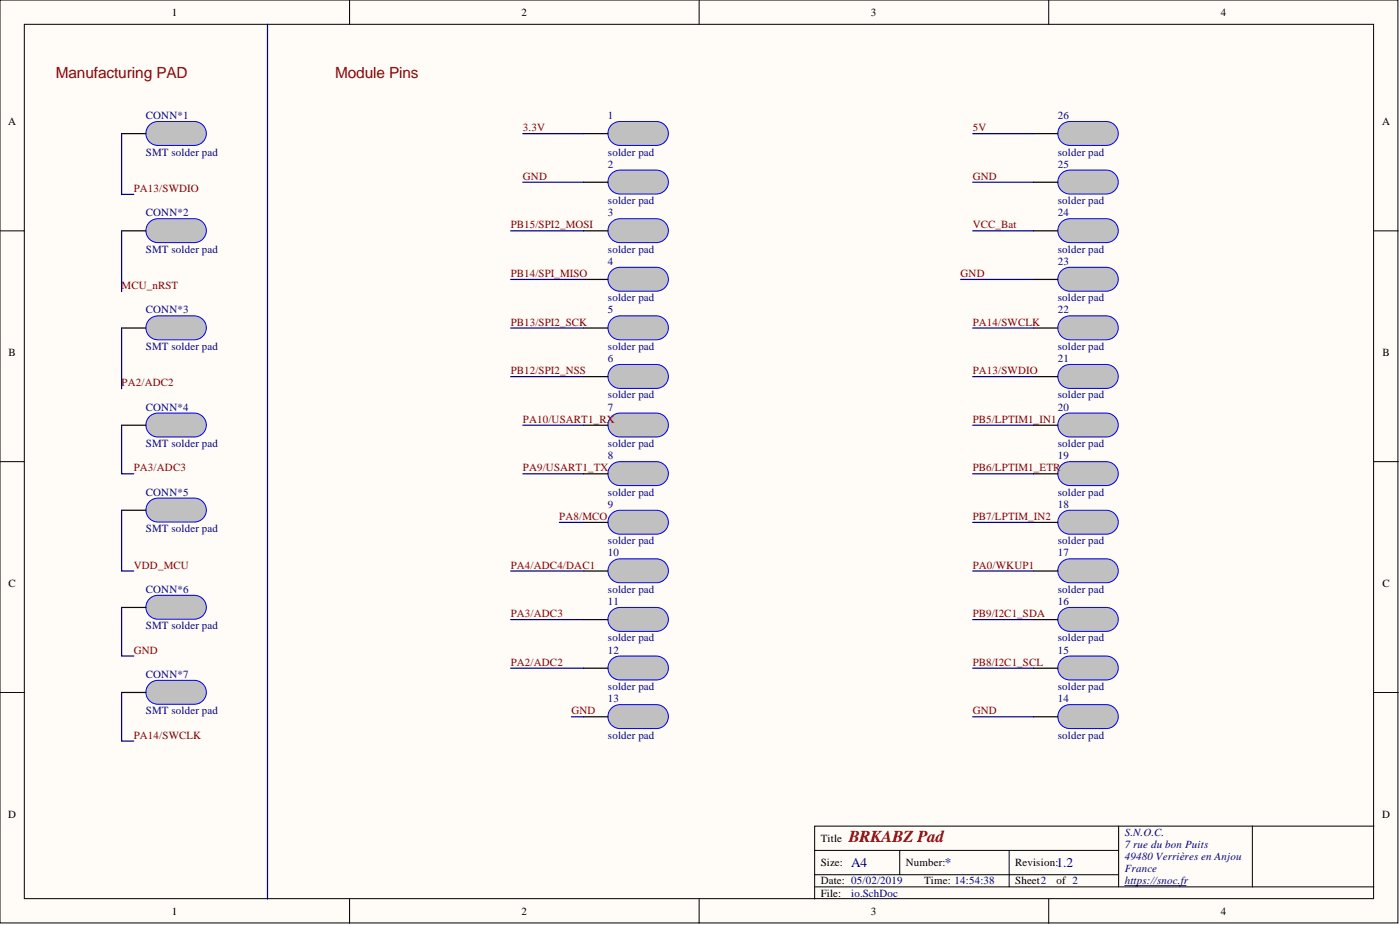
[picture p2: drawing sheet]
<svg xmlns="http://www.w3.org/2000/svg" width="292mm" height="193mm" viewBox="0 0 292 193" stroke-linecap="round" stroke-linejoin="round" font-family="sans-serif">
<g fill="#fffcf8" stroke="#000" stroke-width=".21">
<path d="M0 0h291.7v192.5h-291.7z"/>
<path d="M5.1 5.1h281.5v182.4h-281.5z"/>
</g>
<g fill="none" stroke="#000" stroke-width=".21">
<path d="M72.9 0v5.1M145.9 0v5.1M218.8 0v5.1M0 48.2h5.1M286.7 48.2h5M0 96.3h5.1M286.7 96.3h5M0 144.5h5.1M286.7 144.5h5M170 177.4h63.4M187.7 177.4v5.1M210.6 177.4v7.6"/>
<path d="M233.4 172.3v12.7M261.3 172.3h-91.3v15.2M286.7 172.3h-25.4v12.7M72.9 187.5v5.1M145.9 187.5v5.1M170 185h116.7M170 182.5h63.4M218.8 187.5v5.1"/>
</g>
<path d="M234.7 184.8h12.8" fill="none" stroke="#000080" stroke-width=".21"/>
<path d="M31 104.8a2.55 2.55 0 0 1 2-.9h7.5a2.5 2.5 0 0 1 2.6 2.5 2.5 2.5 0 0 1-2.6 2.5h-7.5a2.49 2.49 0 0 1-2.3-1.4 2.49 2.49 0 0 1 .3-2.7z" fill="#c0c0c0" stroke="#00f" stroke-width=".21"/>
<path d="M25.4 106.4h5" fill="none" stroke="#000" stroke-width=".25"/>
<path d="M31 125.1a2.55 2.55 0 0 1 2-.9h7.5a2.5 2.5 0 0 1 2.6 2.5 2.5 2.5 0 0 1-2.6 2.5h-7.5a2.49 2.49 0 0 1-2.3-1.4 2.49 2.49 0 0 1 .3-2.7z" fill="#c0c0c0" stroke="#00f" stroke-width=".21"/>
<path d="M25.4 126.7h5" fill="none" stroke="#000" stroke-width=".25"/>
<path d="M31 87.1a2.55 2.55 0 0 1 2-.9h7.5a2.5 2.5 0 0 1 2.6 2.5 2.5 2.5 0 0 1-2.6 2.5h-7.5a2.49 2.49 0 0 1-2.3-1.4 2.49 2.49 0 0 1 .3-2.7z" fill="#c0c0c0" stroke="#00f" stroke-width=".21"/>
<path d="M25.4 88.7h5" fill="none" stroke="#000" stroke-width=".25"/>
<path d="M31 26.3a2.55 2.55 0 0 1 2-1h7.5a2.5 2.5 0 0 1 2.6 2.5 2.5 2.5 0 0 1-2.6 2.5h-7.5a2.49 2.49 0 0 1-2.3-1.4 2.49 2.49 0 0 1 .3-2.6z" fill="#c0c0c0" stroke="#00f" stroke-width=".21"/>
<path d="M25.4 27.9h5" fill="none" stroke="#000" stroke-width=".25"/>
<path d="M31 46.6a2.55 2.55 0 0 1 2-1h7.5a2.5 2.5 0 0 1 2.6 2.5 2.5 2.5 0 0 1-2.6 2.5h-7.5a2.49 2.49 0 0 1-2.3-1.4 2.49 2.49 0 0 1 .3-2.6z" fill="#c0c0c0" stroke="#00f" stroke-width=".21"/>
<path d="M25.4 48.2h5" fill="none" stroke="#000" stroke-width=".25"/>
<path d="M31 66.8a2.55 2.55 0 0 1 2-.9h7.5a2.5 2.5 0 0 1 2.6 2.5 2.5 2.5 0 0 1-2.6 2.5h-7.5a2.49 2.49 0 0 1-2.3-1.4 2.49 2.49 0 0 1 .3-2.7z" fill="#c0c0c0" stroke="#00f" stroke-width=".21"/>
<path d="M25.4 68.4h5" fill="none" stroke="#000" stroke-width=".25"/>
<path d="M31 142.9a2.55 2.55 0 0 1 2-1h7.5a2.5 2.5 0 0 1 2.6 2.5 2.5 2.5 0 0 1-2.6 2.5h-7.5a2.49 2.49 0 0 1-2.3-1.4 2.49 2.49 0 0 1 .3-2.6z" fill="#c0c0c0" stroke="#00f" stroke-width=".21"/>
<path d="M25.4 144.5h5" fill="none" stroke="#000" stroke-width=".25"/>
<path d="M221.3 66.8a2.55 2.55 0 0 1 1.9-.9h7.6a2.5 2.5 0 0 1 2.5 2.5 2.5 2.5 0 0 1-2.5 2.5h-7.6a2.49 2.49 0 0 1-2.2-1.4 2.49 2.49 0 0 1 .3-2.7z" fill="#c0c0c0" stroke="#00f" stroke-width=".21"/>
<path d="M215.6 68.4h5.1" fill="none" stroke="#000" stroke-width=".25"/>
<path d="M221.3 77a2.55 2.55 0 0 1 1.9-1h7.6a2.5 2.5 0 0 1 2.5 2.5 2.5 2.5 0 0 1-2.5 2.5h-7.6a2.49 2.49 0 0 1-2.2-1.4 2.49 2.49 0 0 1 .3-2.6z" fill="#c0c0c0" stroke="#00f" stroke-width=".21"/>
<path d="M215.6 78.6h5.1" fill="none" stroke="#000" stroke-width=".25"/>
<path d="M221.3 87.1a2.55 2.55 0 0 1 1.9-.9h7.6a2.5 2.5 0 0 1 2.5 2.5 2.5 2.5 0 0 1-2.5 2.5h-7.6a2.49 2.49 0 0 1-2.2-1.4 2.49 2.49 0 0 1 .3-2.7z" fill="#c0c0c0" stroke="#00f" stroke-width=".21"/>
<path d="M215.6 88.7h5.1" fill="none" stroke="#000" stroke-width=".25"/>
<path d="M221.3 97.2a2.55 2.55 0 0 1 1.9-.9h7.6a2.5 2.5 0 0 1 2.5 2.5 2.5 2.5 0 0 1-2.5 2.5h-7.6a2.49 2.49 0 0 1-2.2-1.4 2.49 2.49 0 0 1 .3-2.7z" fill="#c0c0c0" stroke="#00f" stroke-width=".21"/>
<path d="M215.6 98.8h5.1" fill="none" stroke="#000" stroke-width=".25"/>
<path d="M221.3 107.4a2.55 2.55 0 0 1 1.9-1h7.6a2.5 2.5 0 0 1 2.5 2.5 2.5 2.5 0 0 1-2.5 2.5h-7.6a2.49 2.49 0 0 1-2.2-1.4 2.49 2.49 0 0 1 .3-2.6z" fill="#c0c0c0" stroke="#00f" stroke-width=".21"/>
<path d="M215.6 109h5.1" fill="none" stroke="#000" stroke-width=".25"/>
<path d="M221.3 147.9a2.55 2.55 0 0 1 1.9-.9h7.6a2.5 2.5 0 0 1 2.5 2.5 2.5 2.5 0 0 1-2.5 2.5h-7.6a2.49 2.49 0 0 1-2.2-1.4 2.49 2.49 0 0 1 .3-2.7z" fill="#c0c0c0" stroke="#00f" stroke-width=".21"/>
<path d="M215.6 149.5h5.1" fill="none" stroke="#000" stroke-width=".25"/>
<path d="M221.3 137.8a2.55 2.55 0 0 1 1.9-.9h7.6a2.5 2.5 0 0 1 2.5 2.5 2.5 2.5 0 0 1-2.5 2.5h-7.6a2.49 2.49 0 0 1-2.2-1.4 2.49 2.49 0 0 1 .3-2.7z" fill="#c0c0c0" stroke="#00f" stroke-width=".21"/>
<path d="M215.6 139.4h5.1" fill="none" stroke="#000" stroke-width=".25"/>
<path d="M221.3 127.7a2.55 2.55 0 0 1 1.9-1h7.6a2.5 2.5 0 0 1 2.5 2.5 2.5 2.5 0 0 1-2.5 2.5h-7.6a2.49 2.49 0 0 1-2.2-1.4 2.49 2.49 0 0 1 .3-2.6z" fill="#c0c0c0" stroke="#00f" stroke-width=".21"/>
<path d="M215.6 129.3h5.1" fill="none" stroke="#000" stroke-width=".25"/>
<path d="M221.3 117.5a2.55 2.55 0 0 1 1.9-.9h7.6a2.5 2.5 0 0 1 2.5 2.5 2.5 2.5 0 0 1-2.5 2.5h-7.6a2.49 2.49 0 0 1-2.2-1.4 2.49 2.49 0 0 1 .3-2.7z" fill="#c0c0c0" stroke="#00f" stroke-width=".21"/>
<path d="M215.6 119.1h5.1" fill="none" stroke="#000" stroke-width=".25"/>
<path d="M127.4 26.3a2.55 2.55 0 0 1 2-1h7.5a2.5 2.5 0 0 1 2.6 2.5 2.5 2.5 0 0 1-2.6 2.5h-7.5a2.49 2.49 0 0 1-2.3-1.4 2.49 2.49 0 0 1 .3-2.6z" fill="#c0c0c0" stroke="#00f" stroke-width=".21"/>
<path d="M121.8 27.9h5" fill="none" stroke="#000" stroke-width=".25"/>
<path d="M221.3 26.3a2.55 2.55 0 0 1 1.9-1h7.6a2.5 2.5 0 0 1 2.5 2.5 2.5 2.5 0 0 1-2.5 2.5h-7.6a2.49 2.49 0 0 1-2.2-1.4 2.49 2.49 0 0 1 .3-2.6z" fill="#c0c0c0" stroke="#00f" stroke-width=".21"/>
<path d="M215.6 27.9h5.1" fill="none" stroke="#000" stroke-width=".25"/>
<path d="M127.4 36.4a2.55 2.55 0 0 1 2-.9h7.5a2.5 2.5 0 0 1 2.6 2.5 2.5 2.5 0 0 1-2.6 2.5h-7.5a2.49 2.49 0 0 1-2.3-1.4 2.49 2.49 0 0 1 .3-2.7z" fill="#c0c0c0" stroke="#00f" stroke-width=".21"/>
<path d="M121.8 38h5" fill="none" stroke="#000" stroke-width=".25"/>
<path d="M127.4 46.6a2.55 2.55 0 0 1 2-1h7.5a2.5 2.5 0 0 1 2.6 2.5 2.5 2.5 0 0 1-2.6 2.5h-7.5a2.49 2.49 0 0 1-2.3-1.4 2.49 2.49 0 0 1 .3-2.6z" fill="#c0c0c0" stroke="#00f" stroke-width=".21"/>
<path d="M121.8 48.2h5" fill="none" stroke="#000" stroke-width=".25"/>
<path d="M127.4 56.7a2.55 2.55 0 0 1 2-.9h7.5a2.5 2.5 0 0 1 2.6 2.5 2.5 2.5 0 0 1-2.6 2.5h-7.5a2.49 2.49 0 0 1-2.3-1.4 2.49 2.49 0 0 1 .3-2.7z" fill="#c0c0c0" stroke="#00f" stroke-width=".21"/>
<path d="M121.8 58.3h5" fill="none" stroke="#000" stroke-width=".25"/>
<path d="M127.4 66.8a2.55 2.55 0 0 1 2-.9h7.5a2.5 2.5 0 0 1 2.6 2.5 2.5 2.5 0 0 1-2.6 2.5h-7.5a2.49 2.49 0 0 1-2.3-1.4 2.49 2.49 0 0 1 .3-2.7z" fill="#c0c0c0" stroke="#00f" stroke-width=".21"/>
<path d="M121.8 68.4h5" fill="none" stroke="#000" stroke-width=".25"/>
<path d="M127.4 77a2.55 2.55 0 0 1 2-1h7.5a2.5 2.5 0 0 1 2.6 2.5 2.5 2.5 0 0 1-2.6 2.5h-7.5a2.49 2.49 0 0 1-2.3-1.4 2.49 2.49 0 0 1 .3-2.6z" fill="#c0c0c0" stroke="#00f" stroke-width=".21"/>
<path d="M121.8 78.6h5" fill="none" stroke="#000" stroke-width=".25"/>
<path d="M127.4 87.1a2.55 2.55 0 0 1 2-.9h7.5a2.5 2.5 0 0 1 2.6 2.5 2.5 2.5 0 0 1-2.6 2.5h-7.5a2.49 2.49 0 0 1-2.3-1.4 2.49 2.49 0 0 1 .3-2.7z" fill="#c0c0c0" stroke="#00f" stroke-width=".21"/>
<path d="M121.8 88.7h5" fill="none" stroke="#000" stroke-width=".25"/>
<path d="M127.4 97.2a2.55 2.55 0 0 1 2-.9h7.5a2.5 2.5 0 0 1 2.6 2.5 2.5 2.5 0 0 1-2.6 2.5h-7.5a2.49 2.49 0 0 1-2.3-1.4 2.49 2.49 0 0 1 .3-2.7z" fill="#c0c0c0" stroke="#00f" stroke-width=".21"/>
<path d="M121.8 98.8h5" fill="none" stroke="#000" stroke-width=".25"/>
<path d="M127.4 107.4a2.55 2.55 0 0 1 2-1h7.5a2.5 2.5 0 0 1 2.6 2.5 2.5 2.5 0 0 1-2.6 2.5h-7.5a2.49 2.49 0 0 1-2.3-1.4 2.49 2.49 0 0 1 .3-2.6z" fill="#c0c0c0" stroke="#00f" stroke-width=".21"/>
<path d="M121.8 109h5" fill="none" stroke="#000" stroke-width=".25"/>
<path d="M127.4 147.9a2.55 2.55 0 0 1 2-.9h7.5a2.5 2.5 0 0 1 2.6 2.5 2.5 2.5 0 0 1-2.6 2.5h-7.5a2.49 2.49 0 0 1-2.3-1.4 2.49 2.49 0 0 1 .3-2.7z" fill="#c0c0c0" stroke="#00f" stroke-width=".21"/>
<path d="M121.8 149.5h5" fill="none" stroke="#000" stroke-width=".25"/>
<path d="M127.4 117.5a2.55 2.55 0 0 1 2-.9h7.5a2.5 2.5 0 0 1 2.6 2.5 2.5 2.5 0 0 1-2.6 2.5h-7.5a2.49 2.49 0 0 1-2.3-1.4 2.49 2.49 0 0 1 .3-2.7z" fill="#c0c0c0" stroke="#00f" stroke-width=".21"/>
<path d="M121.8 119.1h5" fill="none" stroke="#000" stroke-width=".25"/>
<path d="M127.4 127.7a2.55 2.55 0 0 1 2-1h7.5a2.5 2.5 0 0 1 2.6 2.5 2.5 2.5 0 0 1-2.6 2.5h-7.5a2.49 2.49 0 0 1-2.3-1.4 2.49 2.49 0 0 1 .3-2.6z" fill="#c0c0c0" stroke="#00f" stroke-width=".21"/>
<path d="M121.8 129.3h5" fill="none" stroke="#000" stroke-width=".25"/>
<path d="M127.4 137.8a2.55 2.55 0 0 1 2-.9h7.5a2.5 2.5 0 0 1 2.6 2.5 2.5 2.5 0 0 1-2.6 2.5h-7.5a2.49 2.49 0 0 1-2.3-1.4 2.49 2.49 0 0 1 .3-2.7z" fill="#c0c0c0" stroke="#00f" stroke-width=".21"/>
<path d="M121.8 139.4h5" fill="none" stroke="#000" stroke-width=".25"/>
<path d="M221.3 56.7a2.55 2.55 0 0 1 1.9-.9h7.6a2.5 2.5 0 0 1 2.5 2.5 2.5 2.5 0 0 1-2.5 2.5h-7.6a2.49 2.49 0 0 1-2.2-1.4 2.49 2.49 0 0 1 .3-2.7z" fill="#c0c0c0" stroke="#00f" stroke-width=".21"/>
<path d="M215.6 58.3h5.1" fill="none" stroke="#000" stroke-width=".25"/>
<path d="M221.3 46.6a2.55 2.55 0 0 1 1.9-1h7.6a2.5 2.5 0 0 1 2.5 2.5 2.5 2.5 0 0 1-2.5 2.5h-7.6a2.49 2.49 0 0 1-2.2-1.4 2.49 2.49 0 0 1 .3-2.6z" fill="#c0c0c0" stroke="#00f" stroke-width=".21"/>
<path d="M215.6 48.2h5.1" fill="none" stroke="#000" stroke-width=".25"/>
<path d="M221.3 36.4a2.55 2.55 0 0 1 1.9-.9h7.6a2.5 2.5 0 0 1 2.5 2.5 2.5 2.5 0 0 1-2.5 2.5h-7.6a2.49 2.49 0 0 1-2.2-1.4 2.49 2.49 0 0 1 .3-2.7z" fill="#c0c0c0" stroke="#00f" stroke-width=".21"/>
<path d="M215.6 38h5.1" fill="none" stroke="#000" stroke-width=".25"/>
<g fill="none" stroke="#000080" stroke-width=".25">
<path d="M55.8 5.1v182.4M25.4 27.9v12.7h2.5M109.1 27.9h12.7M109.1 38h12.7M203 27.9h12.6M203 38h12.6M25.4 48.2v12.6M106.5 48.2h15.3M106.5 58.3h15.3M200.4 58.3h15.2M203 48.2h12.6M25.4 68.4v12.7"/>
<path d="M106.5 68.4h15.3M106.5 78.6h15.3M203 68.4h12.6M203 78.6h12.6M25.4 88.7v10.1h2.5M109.1 88.7h12.7M109.1 98.8h12.7M203 88.7h12.6M203 98.8h12.6M25.4 106.4v12.7h2.5M106.5 119.1h15.3M116.7 109h5.1"/>
<path d="M203 109h12.6M203 119.1h12.6M25.4 126.7v10.2h2.5M106.5 139.4h15.3M106.5 129.3h15.3M203 139.4h12.6M203 129.3h12.6M25.4 144.5v10.1h2.5M119.2 149.5h2.6M203 149.5h12.6"/>
</g>
<text font-size="3.5" fill="#800000" x="177.1" y="175.6">BRKABZ Pad</text>
<g font-size="3.2" fill="#980000">
<text x="11.7" y="16.3">Manufacturing PAD</text>
<text x="69.9" y="16.3">Module Pins</text>
</g>
<g font-size="2.8" fill="#000080">
<text x="177.6" y="180.9">A4</text>
<text x="197.1" y="180.9">*</text>
<text x="220.5" y="180.9">1.2</text>
</g>
<g font-size="2.3">
<text x="35.9" y="3.3">1</text>
<text x="108.8" y="3.3">2</text>
<text x="181.7" y="3.3">3</text>
<text x="254.7" y="3.3">4</text>
<text x="1.7" y="26.1">A</text>
<text x="288.4" y="26.1">A</text>
<text x="1.8" y="74.3">B</text>
<text x="288.4" y="74.3">B</text>
<text x="1.8" y="122.4">C</text>
<text x="288.4" y="122.4">C</text>
<text x="1.7" y="170.6">D</text>
<text x="288.4" y="170.6">D</text>
<text x="171.2" y="175.6">Title</text>
<text x="171.2" y="180.7">Size:</text>
<text x="171.2" y="184.5">Date: 05/02/2019</text>
<text x="189" y="180.7">Number:</text>
<text x="192.8" y="184.5">Time: 14:54:38</text>
<text x="211.8" y="180.7">Revision:</text>
<text x="211.8" y="184.5">Sheet2</text>
<text x="220.5" y="184.5">of 2</text>
<text x="35.9" y="190.8">1</text>
<text x="108.8" y="190.8">2</text>
<text x="171.2" y="187">File:</text>
<text x="181.7" y="190.8">3</text>
<text x="254.7" y="190.8">4</text>
</g>
<g font-size="2.3" fill="#000080">
<text x="30.4" y="24.8">CONN*1</text>
<text x="126.8" y="24.8">1</text>
<text x="220.7" y="24.8">26</text>
<text x="30.4" y="32.4">SMT solder pad</text>
<text x="126.8" y="32.4">solder pad</text>
<text x="126.8" y="35">2</text>
<text x="220.7" y="32.4">solder pad</text>
<text x="220.7" y="35">25</text>
<text x="30.4" y="45.1">CONN*2</text>
<text x="126.8" y="42.6">solder pad</text>
<text x="126.8" y="45.1">3</text>
<text x="220.7" y="45.1">24</text>
<text x="220.7" y="42.6">solder pad</text>
<text x="30.4" y="52.7">SMT solder pad</text>
<text x="126.8" y="52.7">solder pad</text>
<text x="220.7" y="52.7">solder pad</text>
<text x="126.8" y="55.3">4</text>
<text x="220.7" y="55.3">23</text>
<text x="30.4" y="65.4">CONN*3</text>
<text x="126.8" y="62.9">solder pad</text>
<text x="126.8" y="65.4">5</text>
<text x="220.7" y="65.4">22</text>
<text x="220.7" y="62.9">solder pad</text>
<text x="30.4" y="73">SMT solder pad</text>
<text x="126.8" y="73">solder pad</text>
<text x="126.8" y="75.5">6</text>
<text x="220.7" y="73">solder pad</text>
<text x="220.7" y="75.5">21</text>
<text x="126.8" y="83.1">solder pad</text>
<text x="220.7" y="83.1">solder pad</text>
<text x="30.4" y="85.7">CONN*4</text>
<text x="126.8" y="85.7">7</text>
<text x="220.7" y="85.7">20</text>
<text x="30.4" y="93.3">SMT solder pad</text>
<text x="126.8" y="93.3">solder pad</text>
<text x="126.8" y="95.8">8</text>
<text x="220.7" y="93.3">solder pad</text>
<text x="220.7" y="95.8">19</text>
<text x="30.4" y="103.4">CONN*5</text>
<text x="126.8" y="103.4">solder pad</text>
<text x="126.8" y="105.9">9</text>
<text x="220.7" y="103.4">solder pad</text>
<text x="220.7" y="105.9">18</text>
<text x="30.4" y="111">SMT solder pad</text>
<text x="126.8" y="113.5">solder pad</text>
<text x="220.7" y="113.5">solder pad</text>
<text x="126.8" y="116.1">10</text>
<text x="220.7" y="116.1">17</text>
<text x="30.4" y="123.7">CONN*6</text>
<text x="126.8" y="123.7">solder pad</text>
<text x="220.7" y="123.7">solder pad</text>
<text x="30.4" y="131.3">SMT solder pad</text>
<text x="126.8" y="126.2">11</text>
<text x="220.7" y="126.2">16</text>
<text x="126.8" y="133.8">solder pad</text>
<text x="126.8" y="136.4">12</text>
<text x="220.7" y="136.4">15</text>
<text x="220.7" y="133.8">solder pad</text>
<text x="30.4" y="141.4">CONN*7</text>
<text x="126.8" y="144">solder pad</text>
<text x="220.7" y="144">solder pad</text>
<text x="30.4" y="149">SMT solder pad</text>
<text x="126.8" y="146.5">13</text>
<text x="220.7" y="146.5">14</text>
<text x="126.8" y="154.1">solder pad</text>
<text x="220.7" y="154.1">solder pad</text>
<text x="234.7" y="174.4">S.N.O.C.</text>
<text x="234.7" y="176.9">7 rue du bon Puits</text>
<text x="234.7" y="179.4">49480 Verrières en Anjou</text>
<text x="234.7" y="182">France</text>
<text x="234.7" y="184.5">https://snoc.fr</text>
<text x="177.6" y="187">io.SchDoc</text>
</g>
<g font-size="2.3" fill="#800000">
<text x="109.1" y="27.4">3.3V</text>
<text x="203" y="27.4">5V</text>
<text x="27.9" y="40">PA13/SWDIO</text>
<text x="109.1" y="37.5">GND</text>
<text x="203" y="37.5">GND</text>
<text x="106.5" y="47.7">PB15/SPI2_MOSI</text>
<text x="203" y="47.7">VCC_Bat</text>
<text x="106.5" y="57.8">PB14/SPI_MISO</text>
<text x="200.4" y="57.8">GND</text>
<text x="25.4" y="60.3">MCU_nRST</text>
<text x="106.5" y="67.9">PB13/SPI2_SCK</text>
<text x="203" y="67.9">PA14/SWCLK</text>
<text x="25.4" y="80.6">PA2/ADC2</text>
<text x="106.5" y="78.1">PB12/SPI2_NSS</text>
<text x="203" y="78.1">PA13/SWDIO</text>
<text x="109.1" y="88.2">PA10/USART1_RX</text>
<text x="203" y="88.2">PB5/LPTIM1_IN1</text>
<text x="27.9" y="98.3">PA3/ADC3</text>
<text x="109.1" y="98.3">PA9/USART1_TX</text>
<text x="203" y="98.3">PB6/LPTIM1_ETR</text>
<text x="116.7" y="108.5">PA8/MCO</text>
<text x="203" y="108.5">PB7/LPTIM_IN2</text>
<text x="27.9" y="118.6">VDD_MCU</text>
<text x="106.5" y="118.6">PA4/ADC4/DAC1</text>
<text x="203" y="118.6">PA0/WKUP1</text>
<text x="106.5" y="128.8">PA3/ADC3</text>
<text x="203" y="128.8">PB9/I2C1_SDA</text>
<text x="27.9" y="136.4">GND</text>
<text x="106.5" y="138.9">PA2/ADC2</text>
<text x="203" y="138.9">PB8/I2C1_SCL</text>
<text x="119.2" y="149">GND</text>
<text x="203" y="149">GND</text>
<text x="27.9" y="154.1">PA14/SWCLK</text>
</g>
</svg>
